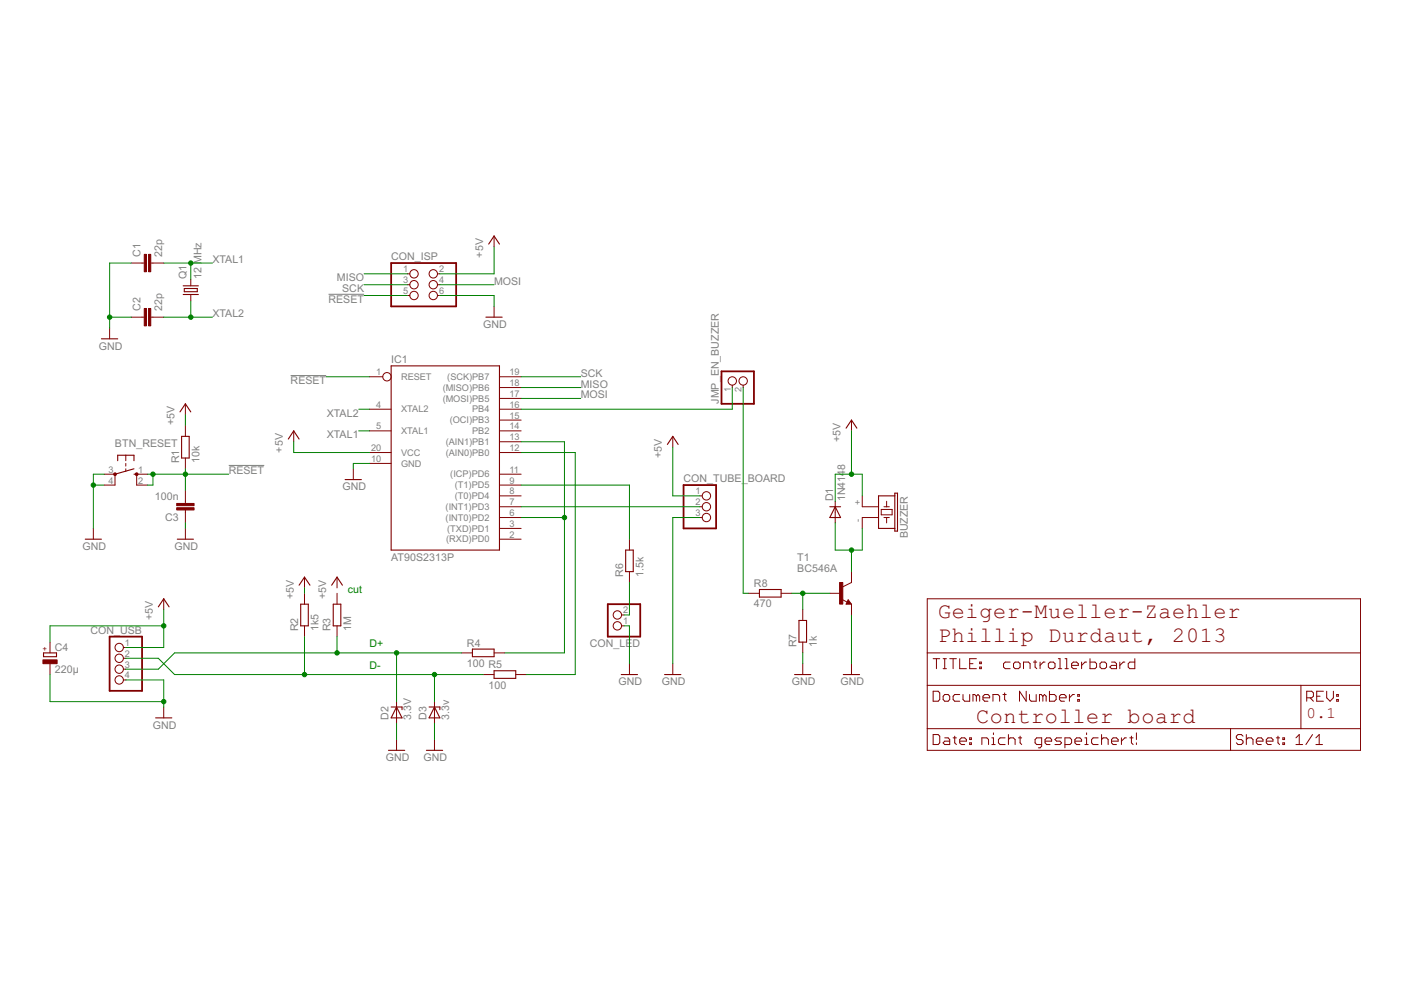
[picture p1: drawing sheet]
<svg xmlns="http://www.w3.org/2000/svg" width="297mm" height="210mm" viewBox="0 0 297 210" stroke-linecap="round" stroke-linejoin="round" font-family="sans-serif">
<path d="M61.6 79.6h7.6M69.7 62.4h7.5M48.5 98.7h7.5" fill="none" stroke="#808080" stroke-width=".21"/>
<g fill="none" stroke="#800000" stroke-width=".23">
<path d="M103.6 51.8l1.2-1.8 1.1 1.8M21.5 71.8h3.5M38.8 60.6h3.3M38.8 62.4h3.3M39.1 61.2h2.7v.6h-2.7zM82.9 77.6h23v39h-23zM103 67.2h3.5M25 97.7v-1.2h3.4v1.2M28.4 99.4l-4 1.1M38.2 87.3l1.1-1.7 1.1 1.7M38.5 92.5h1.6v4.6h-1.6zM61.1 93.1l1.2-1.7 1.1 1.7"/>
<path d="M141.5 94.2l1.1-1.7 1.2 1.7M179.4 90.8l1.1-1.7 1.2 1.7M18.1 114.3h3.4M28.4 100.5h.6M37.6 114.3h3.4M73.2 101.7h3.4M132.7 116.6h1.6v4.6h-1.6zM175.9 107.4h2.3M177.1 107.4l1.1 2.3h-2.3zM189.7 105.1h-3.4v6.9h3.4M189.7 104.6h.6v8h-.6zM9.2 138.4h2.8v.8h-2.8z"/>
<path d="M33.6 128.7l1.1-1.7 1.2 1.7M63.4 124.1l1.2-1.7 1.1 1.7M63.8 128.1h1.6v4.6h-1.6zM70.3 124.1l1.2-1.7 1.1 1.7M70.7 128.1h1.6v4.6h-1.6zM100.2 137.6h4.6v1.6h-4.6zM161 125h4.6v1.6h-4.6zM169.4 131.6h1.6v4.5h-1.6zM179.8 127.6l.2 .3h-.4l.2-.5 .5 .6h-.7M33 152.2h3.4M82.4 159.1h3.4M82.9 149.9h2.3v.6"/>
<path d="M84.1 149.9l1.1 2.3h-2.3zM90.4 159.1h3.5M91 149.9h2.3v.6M92.1 149.9l1.2 2.3h-2.3zM104.8 142.2h4.5v1.6h-4.5zM131.7 143h3.5M140.9 143h3.5M168.5 143h3.4M178.8 143h3.4"/>
</g>
<g fill="none" stroke="#800000" stroke-width=".21">
<path d="M27.8 55.8h2.8M32 55.8h2.7M40.4 59.2v1.4M86.4 58.1h.5M92.8 58.1h.5M104.8 50v2.3M23.2 69.6v2.2M27.8 67.2h2.8M32 67.2h2.7M40.4 62.4v1.4M78.3 79.9h2.9M86.4 60.4h.5"/>
<path d="M86.4 62.7h.5M92.8 60.4h.5M92.8 62.7h.5M104.8 65v2.2M105.9 79.9h4.6M26.7 96.5v1.2M26.7 98.3v.5M26.7 99.4v.6M39.3 85.6v2.3M39.3 90.2v2.3M39.3 97.1v2.3M62.3 91.4v2.3"/>
<path d="M74.9 99.4v2.3M78.3 86.8h4.6M78.3 91.4h4.6M78.3 95.9h4.6M78.3 98.3h4.6M105.9 82.2h4.6M105.9 84.5h4.6M105.9 86.8h4.6M105.9 89.1h4.6M105.9 91.4h4.6M105.9 93.7h4.6M105.9 95.9h4.6"/>
<path d="M142.6 92.5v2.3M155.3 81.7v.5M157.6 81.7v.5M180.5 89.1v2.3M19.8 112v2.3M22.1 100.5h2.3v2.3h-2.3M31.3 100.5h-2.3v2.3h2.3M39.3 104v2.7M39.3 108.1v2.8M39.3 112v2.3M105.9 100.5h4.6M105.9 102.8h4.6"/>
<path d="M105.9 105.1h4.6M105.9 107.4h4.6M105.9 109.7h4.6M105.9 112h4.6M105.9 114.3h4.6M133.5 114.3v2.3M148.4 105.1h.5M148.4 107.4h.5M148.4 109.7h.5M177.1 106.3v4.6M182.8 105.1v2.3h3.5M186.3 109.7h-3.5v2.3"/>
<path d="M186.8 108h2.3v1.2h-2.3zM187.4 107.4h1.2M187.4 109.7h1.2M188 106.3v1.1M188 109.7v1.2M10.6 136.1v2.3M26.2 137.3h.5M26.2 139.6h.5M34.7 127v2.2M64.6 122.4v2.3M64.6 125.8v2.3M64.6 132.7v2.3"/>
<path d="M71.5 122.4v2.3M71.5 125.8v2.3M71.5 132.7v2.3M97.9 138.4h2.3M104.8 138.4h2.2M131.8 132.7h.5M131.8 130.4h.5M133.5 121.2v2.3M158.7 125.8h2.3M165.6 125.8h2.3M170.2 129.2v2.4M170.2 136.1v2.3"/>
<path d="M175.9 125.8h2.3M178.5 127.1l1.1 .6M179.8 127.2l.7 .9h-1.1zM180.5 121.2v2.3l-1.8 .9M180.5 128.1v2.3M196.6 138.4h91.9M196.6 127h91.9v32.1h-91.9zM197.8 139.7h1.4M198.5 139.7v2.1M200 139.7h.7M200.3 139.7v2.1M201.4 139.7h1.4"/>
<path d="M202.1 139.7v2.1M203.5 139.7v2.1h1.4M207 139.7h-1.4v2.1h1.4M224.4 139.7h.3v2.1M225.8 139.7h.4v2.1M231.1 139.7v2.1h1.1l.3-.4v-.7l-.3-.3h-1.1M240.6 139.7v2.1h-1.1l-.3-.4v-.7l.3-.3h1.1M10.6 140.7v2.3M26.2 141.9h.5M26.2 144.2h.5M34.7 149.9v2.3M84.1 148.8v4.6"/>
<path d="M84.1 156.8v2.3M92.1 148.8v4.6M92.1 156.8v2.3M102.4 143h2.4M109.3 143h2.3M133.5 140.7v2.3M142.6 140.7v2.3M170.2 140.7v2.3M180.5 140.7v2.3M196.6 145.3h91.9M196.6 154.5h91.9M197.8 146.6h1.1l.3 .3v1.4l-.3 .4h-1.1z"/>
<path d="M197.8 155.7h1.1l.3 .4v1.4l-.3 .4h-1.1zM200 141.8h.7M200.3 156.4h.7l.4 .4v1.1h-1.1l-.3-.4 .3-.4h1.1M200.3 147.3h.7l.4 .3v.7l-.4 .4h-.7l-.3-.4v-.7zM202.1 156.4h.7M202.4 156.1v1.4l.4 .4M203.5 157.1h1.4v-.3l-.4-.4h-.7l-.3 .4v.7l.3 .4h.7M203.5 147.3h-1.1l-.3 .3v.7l.3 .4h1.1M204.2 147.3v1l.3 .4h1.1v-1.4M205.6 157.5h.4v.4h-.4zM205.6 156.4h.4v.4h-.4zM205.6 140.7h.7"/>
<path d="M207 147.6l-.3-.3h-.4v1.4M207 147.6l.3-.3 .4 .3v1.1M207 147.6v1.1M207.7 141.4h.4v.4h-.4zM207.7 140.4h.4v.3h-.4zM208.2 157.9v-1.5h1l.4 .4v1.1M208.4 148h1.4v-.4l-.3-.3h-.7l-.4 .3v.7l.4 .4h.7M210.3 157.9h.7M210.3 156.4h.3v1.5M210.5 148.7v-1.4h1.1l.3 .3v1.1M210.6 155.4v.3M212.6 147.3h.7"/>
<path d="M213 146.9v1.4l.3 .4M213.1 156.4h-1.1l-.3 .4v.7l.3 .4h1.1M213.8 156.8l.4-.4h.7l.3 .4v1.1M213.8 155.7v2.2M214.2 140.4h-1.1l-.3 .3v.7l.3 .4h1.1M214.9 140.7l.3-.3h.7l.4 .3v.7l-.4 .4h-.7l-.3-.4zM215.9 156.4h.7M216.3 156.1v1.4l.3 .4M217 141.8v-1.4h1.1l.3 .3v1.1M217.6 146.6v2.1l-1.4-2.1v2.1M218.3 147.3v1l.3 .4h1.1v-1.4M219.1 140.4h.7"/>
<path d="M219.5 140v1.4l.3 .4M220.5 140.4v1.4M220.9 157.9h-1.1l-.3-.4v-.7l.3-.4h1.1v1.8l-.4 .4h-.3M221.1 147.6l-.4-.3h-.3v1.4M221.1 147.6v1.1M221.1 147.6l.3-.3 .4 .3v1.1M221.6 157.1h1.4v-.3l-.4-.4h-.7l-.3 .4v.7l.3 .4h.7M221.6 140.4h-.4l-.7 .7M222.3 140.7l.3-.3h.7l.4 .3v.7l-.4 .4h-.7l-.3-.4zM222.5 146.6v2.1h1.1l.3-.4v-.7l-.3-.3h-1.1M224.4 141.8h.7M224.6 148h1.4v-.4l-.3-.3h-.7l-.4 .3v.7l.4 .4h.7"/>
<path d="M225.1 156.4h-1.1l-.3 .4 .3 .3h.7l.4 .4-.4 .4h-1M225.8 157.9h1l.4-.4v-.7l-.4-.4h-1v2.2M225.8 141.8h.7M226.7 147.3v1.4M227.2 141.1h1.4v-.4l-.3-.3h-.7l-.4 .3v.7l.4 .4h.7M227.8 147.3h-.4l-.7 .7M227.9 157.1h1.4v-.3l-.3-.4h-.7l-.4 .4v.7l.4 .4h.7M228.5 148.3h.4v.4h-.4zM228.5 147.3h.4v.3h-.4zM229.3 140.4v1.4M230 157.9h.7M230 156.4h.4v1.5"/>
<path d="M230.4 155.4v.3M230.4 140.4h-.4l-.7 .7M232.8 156.4h-1l-.4 .4v.7l.4 .4h1M233.2 140.7l.4-.3h.7l.3 .3v.7l-.3 .4h-.7l-.4-.4zM233.6 156.8l.3-.4h.7l.3 .4v1.1M233.6 155.7v2.2M235.7 157.1h1.4v-.3l-.4-.4h-.7l-.3 .4v.7l.3 .4h.7M235.7 140.4h.7l.3 .3v1.1h-1l-.4-.4 .4-.3h1M237.4 140.4v1.4M237.8 156.4v1.5M238.5 140.4h-.4l-.7 .7M238.8 156.4h-.3l-.7 .7"/>
<path d="M239.5 156.4h.7M239.9 156.1v1.4l.3 .4M240.9 155.4v1.4M240.9 157.5v.4M260.9 154.5v4.6M263.5 156.1l-.3-.4h-.7l-.4 .4v.3l.4 .4h.7l.3 .3v.4l-.3 .4h-.7l-.4-.4M264.2 156.8l.4-.4h.7l.4 .4v1.1M264.2 155.7v2.2M266.4 157.1h1.4v-.3l-.4-.4h-.7l-.3 .4v.7l.3 .4h.7M268.5 157.1h1.4v-.3l-.4-.4h-.7l-.3 .4v.7l.3 .4h.7M270.6 156.4h.7M271 156.1v1.4l.3 .4"/>
<path d="M272 157.5h.4v.4h-.4zM272 156.4h.4v.4h-.4zM274.8 157.9h1.4M274.8 156.4l.7-.7v2.2M275.8 145.3v9.2M277.1 148h1l.4-.4v-.7l-.4-.3h-1v2.1M277.8 148l.7 .7M278.3 155.7l-1.4 2.2M279 157.9h1.4M279 156.4l.7-.7v2.2M279.2 147.6h.7M280.6 146.6h-1.4v2.1h1.4"/>
<path d="M281.3 146.6v1.4l.7 .7 .7-.7v-1.4M283.4 148.3h.4v.4h-.4zM283.4 147.3h.4v.3h-.4z"/>
<circle cx="87.8" cy="58.1" r=".89"/>
<circle cx="91.9" cy="58.1" r=".89"/>
<circle cx="82" cy="79.9" r=".89"/>
<circle cx="87.8" cy="62.7" r=".89"/>
<circle cx="87.8" cy="60.4" r=".89"/>
<circle cx="91.9" cy="62.7" r=".89"/>
<circle cx="91.9" cy="60.4" r=".89"/>
<circle cx="155.3" cy="80.8" r=".89"/>
<circle cx="157.6" cy="80.8" r=".89"/>
<circle cx="149.8" cy="107.4" r=".89"/>
<circle cx="149.8" cy="105.1" r=".89"/>
<circle cx="149.8" cy="109.7" r=".89"/>
<circle cx="25.3" cy="137.3" r=".89"/>
<circle cx="25.3" cy="139.6" r=".89"/>
<circle cx="130.9" cy="130.4" r=".89"/>
<circle cx="130.9" cy="132.7" r=".89"/>
<circle cx="25.3" cy="141.9" r=".89"/>
<circle cx="25.3" cy="144.2" r=".89"/>
</g>
<path d="M82.9 55.8h13.8v9.2h-13.8zM153 78.7h6.9v6.9h-6.9zM144.9 102.8h6.9v9.2h-6.9zM23.2 135h6.9v11.5h-6.9zM128.9 128.1h6.8v6.9h-6.8z" fill="none" stroke="#800000" stroke-width=".38"/>
<g fill="#800000" stroke="#800000" stroke-width=".21">
<path d="M31.5 53.9h.5v3.7h-.5z"/>
<path d="M30.6 53.9h.5v3.7h-.5z"/>
<path d="M31.5 65.4h.5v3.7h-.5z"/>
<path d="M30.6 65.4h.5v3.7h-.5z"/>
<path d="M37.5 106.7h3.6v.5h-3.6z"/>
<path d="M37.5 107.7h3.6v.4h-3.6z"/>
<path d="M178 123.5h.7v4.6h-.7z"/>
<path d="M9.1 139.9h3v.8h-3z"/>
</g>
<g fill="#800000" stroke="#800000" stroke-width=".21">
<circle cx="24.4" cy="100.5" r=".3"/>
<circle cx="29" cy="100.5" r=".3"/>
</g>
<g fill="none" stroke="#008000" stroke-width=".21">
<path d="M27.8 55.8h-4.6v13.8M34.7 55.8h10.3M40.4 55.8v3.4M77.2 58.1h9.2M104.8 52.3v5.8h-11.5M23.2 67.2h4.6M34.7 67.2h10.3M40.4 63.8v3.4M69.2 79.9h9.1M77.2 60.4h9.2M77.2 62.7h9.2M93.3 60.4h11.5"/>
<path d="M93.3 62.7h11.5v2.3M110.5 79.9h12.6M39.3 87.9v2.3M39.3 99.4v4.6M62.3 93.7v2.2h16M76.1 91.4h2.2M76.1 86.8h2.2M78.3 98.3h-3.4v1.1M110.5 82.2h12.6M110.5 84.5h12.6M110.5 95.9h11.5v47.1h-10.4M110.5 93.7h9.2v44.7h-12.7"/>
<path d="M142.6 94.8v10.3h5.8M155.3 82.2v4.6h-44.8M157.6 82.2v43.6h1.1M180.5 91.4v9.1M19.8 102.8h2.3M22.1 100.5h-2.3v11.5M31.3 100.5h17.2M32.4 100.5v2.3h-1.1M39.3 110.9v1.1M110.5 102.8h23v11.5M110.5 109.7h9.2M110.5 107.4h37.9"/>
<path d="M148.4 109.7h-5.8v31M177.1 110.9v5.7h5.7v-4.6M180.5 116.6v4.6M182.8 105.1v-4.6h-5.7v5.8M26.7 139.6h6.9l3.4 3.4h65.4M34.7 129.2v8.1h-8M34.7 132.7h-24.1v3.4M64.6 124.7v1.1M64.6 135v8M71.5 135v3.4M84.1 138.4v10.4M97.9 138.4h-60.9l-3.4 3.5h-6.9"/>
<path d="M132.3 132.7h1.2v8M133.5 123.5v6.9h-1.2M167.9 125.8h8M170.2 125.8v3.4M170.2 138.4v2.3M180.5 130.4v10.3M10.6 143v5.8h24.1M26.7 144.2h8v5.7M84.1 153.4v3.4M92.1 143v5.8M92.1 153.4v3.4"/>
</g>
<g fill="#008000" stroke="#008000" stroke-width=".21">
<circle cx="39.3" cy="100.5" r=".47"/>
<circle cx="32.4" cy="100.5" r=".47"/>
<circle cx="64.6" cy="143" r=".47"/>
<circle cx="92.1" cy="143" r=".47"/>
<circle cx="71.5" cy="138.4" r=".47"/>
<circle cx="84.1" cy="138.4" r=".47"/>
<circle cx="119.7" cy="109.7" r=".47"/>
<circle cx="40.4" cy="55.8" r=".47"/>
<circle cx="40.4" cy="67.2" r=".47"/>
<circle cx="19.8" cy="102.8" r=".47"/>
<circle cx="23.2" cy="67.2" r=".47"/>
<circle cx="34.7" cy="148.8" r=".47"/>
<circle cx="34.7" cy="132.7" r=".47"/>
<circle cx="180.5" cy="100.5" r=".47"/>
<circle cx="180.5" cy="116.6" r=".47"/>
<circle cx="170.2" cy="125.8" r=".47"/>
</g>
<g font-size="5.2" fill="#800000">
<text x="198.9" y="131">Geiger-Mueller-Zaehler</text>
<text x="198.9" y="136.1">Phillip Durdaut, 2013</text>
<text x="206.9" y="153.4">Controller board</text>
</g>
<text font-size="3.8" fill="#800000" x="277" y="152.2">0.1</text>
<g font-size="2.5" fill="#808080">
<text x="29.8" y="54.4" transform="rotate(-90 29.8 54.4)">C1</text>
<text x="34.4" y="54.4" transform="rotate(-90 34.4 54.4)">22p</text>
<text x="39.5" y="59.2" transform="rotate(-90 39.5 59.2)">Q1</text>
<text x="42.8" y="59.2" transform="rotate(-90 42.8 59.2)">12 MHz</text>
<text x="45" y="55.8">XTAL1</text>
<text x="71.4" y="59.7">MISO</text>
<text x="82.9" y="55.2">CON_ISP</text>
<text x="102.5" y="54.6" transform="rotate(-90 102.5 54.6)">+5V</text>
<text x="29.8" y="65.9" transform="rotate(-90 29.8 65.9)">C2</text>
<text x="34.4" y="65.9" transform="rotate(-90 34.4 65.9)">22p</text>
<text x="69.7" y="64.3">RESET</text>
<text x="72.6" y="62">SCK</text>
<text x="104.7" y="60.4">MOSI</text>
<text x="45" y="67.3">XTAL2</text>
<text x="102.5" y="69.6">GND</text>
<text x="20.9" y="74.1">GND</text>
<text x="82.9" y="76.9">IC1</text>
<text x="61.6" y="81.5">RESET</text>
<text x="123.1" y="82.2">MISO</text>
<text x="123.1" y="79.9">SCK</text>
<text x="69.3" y="88.4">XTAL2</text>
<text x="123.1" y="84.5">MOSI</text>
<text x="152.4" y="85.6" transform="rotate(-90 152.4 85.6)">JMP_EN_BUZZER</text>
<text x="24.4" y="94.8">BTN_RESET</text>
<text x="37" y="90.2" transform="rotate(-90 37 90.2)">+5V</text>
<text x="60" y="96" transform="rotate(-90 60 96)">+5V</text>
<text x="69.3" y="93">XTAL1</text>
<text x="178.2" y="93.7" transform="rotate(-90 178.2 93.7)">+5V</text>
<text x="38" y="98.3" transform="rotate(-90 38 98.3)">R1</text>
<text x="42.3" y="98.3" transform="rotate(-90 42.3 98.3)">10k</text>
<text x="48.5" y="100.5">RESET</text>
<text x="140.3" y="97.1" transform="rotate(-90 140.3 97.1)">+5V</text>
<text x="32.8" y="105.9">100n</text>
<text x="72.6" y="104">GND</text>
<text x="144.9" y="102.3">CON_TUBE_BOARD</text>
<text x="176.6" y="106.3" transform="rotate(-90 176.6 106.3)">D1</text>
<text x="179.2" y="106.3" transform="rotate(-90 179.2 106.3)">1N4148</text>
<text x="35" y="110.5">C3</text>
<text x="17.5" y="116.6">GND</text>
<text x="37" y="116.6">GND</text>
<text x="82.9" y="118.9">AT90S2313P</text>
<text x="169" y="118.9">T1</text>
<text x="192.5" y="114.2" transform="rotate(-90 192.5 114.2)">BUZZER</text>
<text x="132.1" y="122.4" transform="rotate(-90 132.1 122.4)">R6</text>
<text x="136.4" y="122.4" transform="rotate(-90 136.4 122.4)">1.5k</text>
<text x="159.9" y="124.4">R8</text>
<text x="169" y="121.2">BC546A</text>
<text x="32.4" y="131.5" transform="rotate(-90 32.4 131.5)">+5V</text>
<text x="62.3" y="127" transform="rotate(-90 62.3 127)">+5V</text>
<text x="69.2" y="127" transform="rotate(-90 69.2 127)">+5V</text>
<text x="159.9" y="128.8">470</text>
<text x="11.6" y="138">C4</text>
<text x="19.2" y="134.4">CON_USB</text>
<text x="63.2" y="133.8" transform="rotate(-90 63.2 133.8)">R2</text>
<text x="67.6" y="133.8" transform="rotate(-90 67.6 133.8)">1k5</text>
<text x="70.1" y="133.8" transform="rotate(-90 70.1 133.8)">R3</text>
<text x="74.4" y="133.8" transform="rotate(-90 74.4 133.8)">1M</text>
<text x="99" y="137.1">R4</text>
<text x="125.1" y="137.2">CON_LE</text>
<text x="134.1" y="137.2">D</text>
<text x="168.8" y="137.3" transform="rotate(-90 168.8 137.3)">R7</text>
<text x="173.2" y="137.3" transform="rotate(-90 173.2 137.3)">1k</text>
<text x="11.6" y="142.6">220µ</text>
<text x="99" y="141.4">100 R5</text>
<text x="103.6" y="146">100</text>
<text x="131.2" y="145.3">GND</text>
<text x="140.3" y="145.3">GND</text>
<text x="167.9" y="145.3">GND</text>
<text x="178.2" y="145.3">GND</text>
<text x="32.4" y="154.5">GND</text>
<text x="82.4" y="152.7" transform="rotate(-90 82.4 152.7)">D2</text>
<text x="87.2" y="152.7" transform="rotate(-90 87.2 152.7)">3.3V</text>
<text x="90.4" y="152.7" transform="rotate(-90 90.4 152.7)">D3</text>
<text x="95.2" y="152.7" transform="rotate(-90 95.2 152.7)">3.3v</text>
<text x="81.8" y="161.4">GND</text>
<text x="89.8" y="161.4">GND</text>
</g>
<g font-size="2.5" fill="#008000">
<text x="73.8" y="125.8">cut</text>
<text x="78.3" y="137.3">D+</text>
<text x="78.3" y="141.9">D-</text>
</g>
<g font-size="2.2" fill="#808080">
<text x="85.5" y="57.7">1</text>
<text x="93.1" y="57.7">2</text>
<text x="85.5" y="60">3</text>
<text x="85.5" y="62.3">5</text>
<text x="93.1" y="60">4</text>
<text x="93.1" y="62.3">6</text>
<text x="79.7" y="79.6">1</text>
<text x="85" y="80.6">RESET</text>
<text x="93.9" y="82.9">(MISO)PB6</text>
<text x="94.8" y="80.6">(SCK)PB7</text>
<text x="108" y="79.6">19</text>
<text x="108" y="81.9">18</text>
<text x="154.9" y="83.1" transform="rotate(-90 154.9 83.1)">1</text>
<text x="157.2" y="83.1" transform="rotate(-90 157.2 83.1)">2</text>
<text x="79.7" y="86.4">4</text>
<text x="85" y="87.5">XTAL2</text>
<text x="93.9" y="85.2">(MOSI)PB5</text>
<text x="95.3" y="89.8">(OCI)PB3</text>
<text x="100.1" y="87.5">PB4</text>
<text x="108" y="84.2">17</text>
<text x="108" y="86.4">16</text>
<text x="108" y="88.7">15</text>
<text x="78.7" y="95.6">20</text>
<text x="79.7" y="91">5</text>
<text x="85" y="92.1">XTAL1</text>
<text x="94.5" y="94.3">(AIN1)PB1</text>
<text x="100.1" y="92">PB2</text>
<text x="108" y="91">14</text>
<text x="108" y="93.3">13</text>
<text x="108" y="95.6">12</text>
<text x="23" y="100.2">3</text>
<text x="29.3" y="100.2">1</text>
<text x="78.7" y="97.9">10</text>
<text x="85" y="98.9">GND</text>
<text x="85" y="96.6">VCC</text>
<text x="94.5" y="96.6">(AIN0)PB0</text>
<text x="95.5" y="101.2">(ICP)PD6</text>
<text x="108" y="100.2">11</text>
<text x="23" y="102.5">4</text>
<text x="29.3" y="102.5">2</text>
<text x="96.4" y="103.5">(T1)PD5</text>
<text x="96.4" y="105.8">(T0)PD4</text>
<text x="108" y="102.5">9</text>
<text x="108" y="104.8">8</text>
<text x="108" y="107.1">7</text>
<text x="147.5" y="104.8">1</text>
<text x="147.5" y="107.1">2</text>
<text x="182.5" y="107.1" transform="rotate(-90 182.5 107.1)">+</text>
<text x="94.5" y="108.1">(INT1)PD3</text>
<text x="94.5" y="110.4">(INT0)PD2</text>
<text x="94.8" y="112.7">(TXD)PD1</text>
<text x="108" y="109.4">6</text>
<text x="108" y="111.7">3</text>
<text x="147.5" y="109.4">3</text>
<text x="182.5" y="110.7" transform="rotate(-90 182.5 110.7)">-</text>
<text x="94.6" y="115">(RXD)PD0</text>
<text x="108" y="114">2</text>
<text x="132.1" y="130.1">2</text>
<text x="26.5" y="137">1</text>
<text x="132.1" y="132.4">1</text>
<text x="26.5" y="139.3">2</text>
<text x="26.5" y="141.6">3</text>
<text x="26.5" y="143.8">4</text>
</g>
<text font-size="1.8" fill="#800000" x="10.1" y="138.1" transform="rotate(-90 10.1 138.1)">+</text>
</svg>
